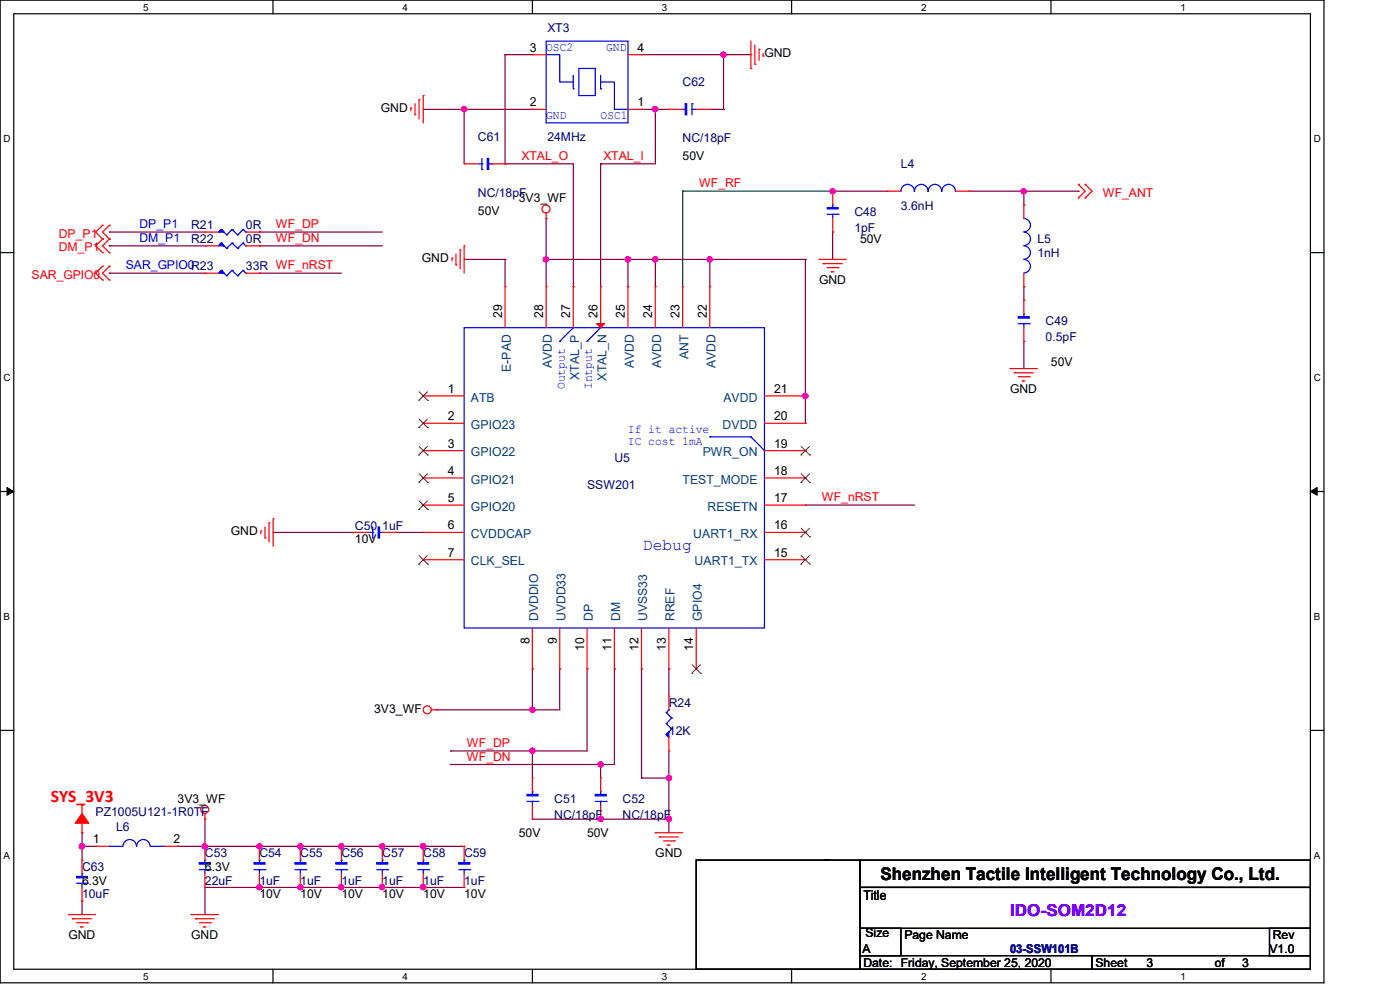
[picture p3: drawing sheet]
<svg xmlns="http://www.w3.org/2000/svg" width="297mm" height="210mm" viewBox="0 0 297 210" stroke-linecap="round" stroke-linejoin="round" font-family="sans-serif">
<path d="M0 0h280.9v208.5h-280.9zM2.9 2.9h275.1v202.7h-275.1z" fill="none" stroke="#000" stroke-width=".25"/>
<g fill="#fff">
<path d="M30.4 .3h1.1v2.4h-1.1z"/>
<path d="M30.4 205.9h1.1v2.3h-1.1z"/>
</g>
<path d="M57.9 0v2.9M57.9 205.6v2.9" fill="none" stroke="#000" stroke-width=".25"/>
<g fill="#fff">
<path d="M85.4 .3h1.1v2.4h-1.1z"/>
<path d="M85.4 205.9h1.1v2.3h-1.1z"/>
</g>
<path d="M112.9 0v2.9M112.9 205.6v2.9" fill="none" stroke="#000" stroke-width=".25"/>
<g fill="#fff">
<path d="M140.4 .3h1.2v2.4h-1.2z"/>
<path d="M140.4 205.9h1.2v2.3h-1.2z"/>
</g>
<path d="M167.9 0v2.9M167.9 205.6v2.9" fill="none" stroke="#000" stroke-width=".25"/>
<g fill="#fff">
<path d="M195.4 .3h1.2v2.4h-1.2z"/>
<path d="M195.4 205.9h1.2v2.3h-1.2z"/>
</g>
<path d="M223 0v2.9M223 205.6v2.9" fill="none" stroke="#000" stroke-width=".25"/>
<g fill="#fff">
<path d="M250.4 .3h1.2v2.4h-1.2z"/>
<path d="M250.4 205.9h1.2v2.3h-1.2z"/>
<path d="M.8 28.2h1.4v2.4h-1.4z"/>
<path d="M278.7 28.2h1.5v2.4h-1.5z"/>
<path d="M.8 78.9h1.4v2.3h-1.4z"/>
<path d="M278.7 78.9h1.5v2.3h-1.5z"/>
</g>
<path d="M0 53.6h2.9M278 53.6h2.9" fill="none" stroke="#000" stroke-width=".25"/>
<g fill="#fff">
<path d="M.8 129.6h1.3v2.3h-1.3z"/>
<path d="M278.7 129.6h1.4v2.3h-1.4z"/>
</g>
<path d="M0 104.3h2.9M278 104.3h2.9" fill="none" stroke="#000" stroke-width=".25"/>
<path d="M1.5 103.4l1.4 .9-1.4 .8zM278 104.3l1.4-.9v1.7z" fill="#000" stroke="#000" stroke-width=".21"/>
<g fill="#fff">
<path d="M.8 180.3h1.3v2.3h-1.3z"/>
<path d="M278.7 180.3h1.4v2.3h-1.4z"/>
</g>
<path d="M0 154.9h2.9M278 154.9h2.9M147.7 182.5h34.8v23.1h-34.8zM174.9 182.5h.1M174.9 182.5h.9M182.5 182.5h95.5v5.8h-95.5zM182.5 196.9h8.6v5.8h-8.6zM182.5 188.3h95.5v8.6h-95.5zM269.3 196.9h8.7v5.8h-8.7zM182.5 202.7h49.2v2.9h-49.2zM231.7 202.7h46.3v2.9h-46.3z" fill="none" stroke="#000" stroke-width=".25"/>
<g fill="none" stroke="#800040" stroke-width=".25">
<path d="M107.1 11.6h.1M107.1 11.6v23.2M107.1 11.6h5.8M136.1 11.6h23.2M153.5 11.6h.1M153.5 11.6v11.6M159.3 11.6h.1M89.8 23.2h23.1M98.5 23.2h.1M98.5 23.2v11.6M107.1 34.8h.1M107.1 34.8h14.5v26"/>
<path d="M112.9 23.2h.1M127.4 34.8h.1M127.4 34.8v26M136.1 23.2h.1M136.1 23.2h5.8M139 23.2h.1M139 23.2v11.6h-11.6M150.6 23.2h2.9M153.5 23.2h.1M23.2 49.2h.1M23.2 52.2h.1M23.2 58h.1"/>
<path d="M23.2 49.2h20.3M23.2 52.2h20.3M23.2 58h20.3M55 49.2h.1M55 52.2h.1M55 58h.1M55 49.2h26.1M55 52.2h26.1M55 58h17.4M98.5 55h.1M98.5 55h8.6M107.1 55h.1"/>
<path d="M107.1 55v5.8M115.9 46.4h.1M115.9 55h.1M115.9 46.4v14.4M115.9 55h55M133.2 55h.1M133.2 55v5.8M139 55h.1M139 55v5.8M150.6 55h.1M150.6 55v5.8M170.9 55h.1"/>
<path d="M170.9 55v34.8M176.7 49.2h.1M176.7 40.6h.1M176.7 49.2v5.8M176.7 40.6h11.6M205.6 40.6h.1M205.6 40.6h23.2M217.2 43.5h.1M217.2 40.6v2.9M228.8 40.6h.1M121.6 60.8h.1M217.2 72.4h.1"/>
<path d="M217.2 60.8h.1M217.2 60.8v2.9M217.2 72.4v5.8M170.9 84h.1M58 112.9h.1M58 112.9h17.3M84 112.9h.1M84 112.9h5.8M170.9 107.1h.1M170.9 107.1h23.1M92.7 150.6h.1M95.6 159.3h.1"/>
<path d="M112.9 141.9h.1M112.9 150.6h.1M112.9 159.3h.1M112.9 141.9v8.7M112.9 159.3v5.8M118.7 141.9h.1M118.7 141.9v8.7h-26M124.5 141.9h.1M124.5 141.9v17.4h-28.9M130.3 141.9h.1M130.3 141.9v20.3h-34.7M136.1 141.9h.1"/>
<path d="M136.1 141.9v23.2M141.9 141.9h.1M141.9 141.9v5.8M141.9 159.3v17.4M17.4 179.5h.1M17.4 176.7h.1M17.4 179.5h2.9M17.4 176.7v5.8M37.7 179.5h.1M37.7 179.5h60.8M43.5 173.8h.1M43.5 179.5h.1"/>
<path d="M43.5 173.8v5.7M55 179.5h.1M63.7 179.5h.1M72.4 179.5h.1M81.1 179.5h.1M89.8 179.5h.1M95.6 162.2h.1M112.9 173.8h.1M112.9 173.8h29M127.4 162.2h.1M127.4 173.8h.1M127.4 162.2v2.9"/>
<path d="M136.1 165.1h.1M136.1 165.1h5.8M141.9 165.1h.1M141.9 173.8h.1M17.4 191.1h.1M17.4 191.1v2.9M43.5 188.3h.1M43.5 188.3v5.7M43.5 188.3h55M55 188.3h.1M63.7 188.3h.1M72.4 188.3h.1"/>
<path d="M81.1 188.3h.1M89.8 188.3h.1"/>
</g>
<g fill="#f0f" stroke="#f0f" stroke-width=".25">
<circle cx="43.4" cy="179.5" r=".55"/>
<circle cx="17.4" cy="179.5" r=".56"/>
<circle cx="55" cy="179.5" r=".55"/>
<circle cx="63.7" cy="179.5" r=".55"/>
<circle cx="81.1" cy="179.5" r=".55"/>
<circle cx="72.4" cy="179.5" r=".55"/>
<circle cx="89.8" cy="179.5" r=".56"/>
<circle cx="55" cy="188.2" r=".55"/>
<circle cx="63.7" cy="188.2" r=".55"/>
<circle cx="81.1" cy="188.2" r=".55"/>
<circle cx="72.4" cy="188.2" r=".55"/>
<circle cx="89.8" cy="188.2" r=".56"/>
<circle cx="115.8" cy="55" r=".55"/>
<circle cx="150.6" cy="55" r=".55"/>
<circle cx="139" cy="55" r=".55"/>
<circle cx="133.2" cy="55" r=".56"/>
<circle cx="170.9" cy="84" r=".55"/>
<circle cx="112.9" cy="150.6" r=".55"/>
<circle cx="141.9" cy="165.1" r=".55"/>
<circle cx="112.9" cy="159.3" r=".55"/>
<circle cx="127.4" cy="162.2" r=".55"/>
<circle cx="139" cy="23.2" r=".55"/>
<circle cx="153.5" cy="11.6" r=".55"/>
<circle cx="127.4" cy="173.7" r=".55"/>
<circle cx="141.9" cy="173.7" r=".55"/>
<circle cx="176.6" cy="40.6" r=".56"/>
<circle cx="217.2" cy="40.6" r=".55"/>
<circle cx="98.5" cy="23.2" r=".55"/>
</g>
<path d="M144.8 40.6h.1M144.8 40.6v20.2M144.8 40.6h31.9" fill="none" stroke="#008000" stroke-width=".25"/>
<g fill="none" stroke="#f00" stroke-width=".25">
<path d="M112.9 11.6h.1M112.9 11.6h3M133.2 11.6h2.9M136.1 11.6h.1M159.3 14.5h.1M159.3 8.7v5.8M160.1 13.6h.1M160.1 9.6v4M161 10.5h.1M161 10.5v2.3M161.9 11.9h.1M161.9 11.3v.6"/>
<path d="M87.2 22.9h.1M87.2 22.9v.6M88.1 24.3h.1M88.1 22v2.3M88.9 21.2h.1M88.9 21.2v4M89.8 20.3h.1M89.8 20.3v5.8M98.5 34.8h.1M98.5 34.8h2.9M104.3 34.8h2.8M107.1 34.8h.1"/>
<path d="M112.9 23.2h.1M112.9 23.2h3M133.2 23.2h2.9M136.1 23.2h.1M141.9 23.2h.1M141.9 23.2h2.9M147.7 23.2h2.9M150.6 23.2h.1M228.8 39.1h.1M228.8 39.1l1.4 1.5-1.4 1.4M230.2 39.1h.1M230.2 39.1l1.5 1.5-1.5 1.4"/>
<path d="M21.8 47.8h.1M21.8 50.7h.1M21.8 53.6h.1M21.8 56.5h.1M21.8 59.4h.1M21.8 47.8l-1.5 1.4 1.5 1.5M21.8 50.7l-1.5 1.5 1.5 1.4M21.8 56.5l-1.5 1.5 1.5 1.4M23.2 47.8h.1M23.2 50.7h.1M23.2 53.6h.1M23.2 56.5h.1"/>
<path d="M23.2 59.4h.1M23.2 47.8l-1.4 1.4 1.4 1.5M23.2 50.7l-1.4 1.5 1.4 1.4M23.2 56.5l-1.4 1.5 1.4 1.4M43.5 52.2h.1M43.5 58h.1M43.5 49.2h.1M43.5 52.2h2.9M43.5 58h2.9M43.5 49.2h2.9M52.2 52.2h2.8M52.2 58h2.8"/>
<path d="M52.2 49.2h2.8M55 52.2h.1M55 58h.1M55 49.2h.1M95.9 54.7h.1M95.9 54.7v.6M96.7 56.2h.1M96.7 53.9v2.3M97.6 53h.1M97.6 53v4.1M98.5 52.2h.1M98.5 52.2v5.8"/>
<path d="M115.9 46.4h.1M115.9 45.2v1.2M173.8 55h.1M173.8 55h5.7M174.6 55.9h.1M174.6 55.9h4.1M175.5 56.8h2.3M176.4 57.7h.1M176.4 57.7h.6M176.7 40.6h.1M176.7 49.2h.1M176.7 40.6v2.9"/>
<path d="M176.7 46.4v2.8M177.8 56.8h.1M188.3 40.6h.1M188.3 40.6h2.8M202.7 40.6h2.9M205.6 40.6h.1M217.2 43.5h.1M217.2 43.5v2.9M217.2 58v2.8M228.8 42h.1M230.2 42h.1M107.1 60.8h.1"/>
<path d="M107.1 60.8v8.7M115.9 60.8h.1M115.9 60.8v8.7M121.6 60.8h.1M121.6 60.8v8.7M127.4 60.8h.1M127.4 60.8v8.7M133.2 60.8h.1M133.2 60.8v8.7M139 60.8h.1M139 60.8v8.7M144.8 60.8h.1"/>
<path d="M144.8 60.8v8.7M150.6 60.8h.1M150.6 60.8v8.7M214.3 78.2h.1M214.3 78.2h5.8M215.2 79.1h.1M215.2 79.1h4M216 79.9h2.4M217.2 63.7h.1M217.2 72.4h.1M217.2 60.8h.1M217.2 63.7v2.9"/>
<path d="M217.2 69.5v2.9M218.4 79.9h.1M89.8 89.8h.1M89.8 95.6h.1M89.8 84h.1M89.8 89.8h8.7M89.8 95.6h8.7M89.8 84h8.7M162.2 89.8h8.7M162.2 95.6h8.7M162.2 84h8.7M170.9 95.6h.1"/>
<path d="M170.9 89.8h.1M170.9 84h.1M216.9 80.8h.1M216.9 80.8h.6M55.3 112.6h.1M55.3 112.6v.6M56.2 114.1h.1M56.2 111.8v2.3M57.1 110.9h.1M57.1 110.9v4.1M58 110.1h.1M58 110.1v5.8"/>
<path d="M75.3 112.9h.1M75.3 112.9h2.9M81.1 112.9h2.9M84 112.9h.1M89.8 101.4h.1M89.8 107.1h.1M89.8 112.9h.1M89.8 118.7h.1M89.8 112.9h8.7M89.8 101.4h8.7M89.8 107.1h8.7M89.8 118.7h8.7"/>
<path d="M162.2 112.9h8.7M162.2 101.4h8.7M162.2 107.1h8.7M162.2 118.7h8.7M170.9 112.9h.1M170.9 107.1h.1M170.9 101.4h.1M170.9 118.7h.1M112.9 133.2v8.7M118.7 133.2v8.7M124.5 133.2v8.7M130.3 133.2v8.7"/>
<path d="M136.1 133.2v8.7M141.9 133.2v8.7M147.7 133.2v8.7M91.5 150.6h1.2M92.7 150.6h.1M112.9 141.9h.1M118.7 141.9h.1M124.5 141.9h.1M130.3 141.9h.1M136.1 141.9h.1M141.9 141.9h.1M141.9 159.3h.1"/>
<path d="M141.9 147.7h.1M141.9 147.7v2.9M141.9 156.4v2.9M147.7 141.9h.1M17.4 176.7h.1M17.4 170.9h.1M17.4 170.9v3.1M17.4 174.6v2.1M20.3 179.5h.1M20.3 179.5h2.9M34.8 179.5h2.9M37.7 179.5h.1"/>
<path d="M43.5 173.8h.1M43.5 179.5h.1M43.5 172.6v1.2M43.5 179.5v3M55 179.5h.1M55 179.5v3M63.7 179.5h.1M63.7 179.5v3M72.4 179.5h.1M72.4 179.5v3M81.1 179.5h.1M81.1 179.5v3"/>
<path d="M89.8 179.5h.1M89.8 179.5v3M98.5 179.5h.1M98.5 179.5v3M112.9 165.1h.1M112.9 173.8h.1M112.9 165.1v2.9M112.9 170.9v2.9M127.4 165.1h.1M127.4 173.8h.1M127.4 165.1v2.9M127.4 170.9v2.9"/>
<path d="M139 176.7h.1M139 176.7h5.8M139.9 177.5h.1M139.9 177.5h4M140.8 178.4h2.3M141.6 179.3h.1M141.6 179.3h.6M143.1 178.4h.1M14.5 194h.1M14.5 194h5.8M15.4 194.9h.1M15.4 194.9h4"/>
<path d="M16.3 195.7h2.2M17.1 196.6h.1M17.1 196.6h.6M17.4 182.5h.1M17.4 191.1h.1M17.4 182.5v2.8M17.4 188.3v2.8M18.5 195.7h.1M40.6 194h.1M40.6 194h5.8M41.4 194.9h.1M41.4 194.9h4.1"/>
<path d="M42.3 195.7h2.3M43.2 196.6h.1M43.2 196.6h.5M43.5 188.3h.1M43.5 185.3v3M44.6 195.7h.1M55 188.3h.1M55 185.3v3M63.7 188.3h.1M63.7 185.3v3M72.4 188.3h.1M72.4 185.3v3"/>
<path d="M81.1 188.3h.1M81.1 185.3v3M89.8 188.3h.1M89.8 185.3v3M98.5 188.3h.1M98.5 185.3v3"/>
<circle cx="115.8" cy="44.3" r=".85"/>
<circle cx="90.6" cy="150.6" r=".85"/>
<circle cx="43.4" cy="171.7" r=".85"/>
</g>
<g fill="#f00" stroke="#f00" stroke-width=".25">
<path d="M126.6 68.7h1.7l-.9 .8z"/>
<path d="M17.4 172.6l1.4 2h-2.8z" fill-rule="evenodd"/>
</g>
<g fill="none" stroke="#00f" stroke-width=".25">
<path d="M115.9 8.7h17.3v17.4h-17.3zM115.9 11.6h2.8v5.8h2.9M121.6 18.8h.1M121.6 16v2.8M122.8 14.5h3.5v5.8h-3.5zM127.4 18.8h.1M127.4 17.4h2.9v5.8h2.9M127.4 16v2.8M101.4 34.8h.8M102.2 34.8h.1M102.2 35.9h.1M102.2 33.6v2.3"/>
<path d="M103.7 34.8h.6M104.3 34.8h.1M144.8 23.2h.1M144.8 23.2h.6M146.8 23.2h.1M146.8 22h.1M146.8 23.2h.9M146.8 22v2.3M46.9 51.6h.1M46.9 57.4h.1M46.9 48.7h.1M46.9 51.6l-.5 .6"/>
<path d="M46.9 51.6l1.2 1.1M46.9 57.4l-.5 .6M46.9 57.4l1.2 1.1M46.9 48.7l-.5 .5M46.9 48.7l1.2 1.1M48.1 52.7h.1M48.1 58.5h.1M48.1 49.8h.1M49.2 51.6h.1M49.2 57.4h.1M49.2 48.7h.1M49.2 51.6l-1.1 1.1"/>
<path d="M49.2 51.6l1.2 1.1M49.2 57.4l-1.1 1.1M49.2 57.4l1.2 1.1M49.2 48.7l-1.1 1.1M49.2 48.7l1.2 1.1M50.4 52.7h.1M50.4 58.5h.1M50.4 49.8h.1M51.6 51.6h.1M51.6 57.4h.1M51.6 48.7h.1M51.6 51.6l-1.2 1.1"/>
<path d="M51.6 51.6l.6 .6M51.6 57.4l-1.2 1.1M51.6 57.4l.6 .6M51.6 48.7l-1.2 1.1M51.6 48.7l.6 .5M52.2 52.2h.1M52.2 58h.1M52.2 49.2h.1M175.5 45.5h2.3M176.7 45.5h.1M176.7 43.5h.1M176.7 43.5v.5"/>
<path d="M176.7 45.5v.9M177.8 45.5h.1M194 40.6v-.1a1.42 1.42 0 0 0-1.4-1.4 1.42 1.42 0 0 0-1.5 1.5M196.9 40.6a1.44 1.44 0 0 0-1.4-1.5 1.44 1.44 0 0 0-1.5 1.5M202.7 40.6a1.43 1.43 0 0 0-1.4-1.5 1.5 1.5 0 0 0-1.5 1.5v-.1a1.42 1.42 0 0 0-1.4-1.4 1.42 1.42 0 0 0-1.5 1.5M217.2 46.4a1.43 1.43 0 0 1 1.4 1.4 1.42 1.42 0 0 1-1.4 1.4M217.2 49.2a1.44 1.44 0 0 1 1.4 1.5 1.44 1.44 0 0 1-1.4 1.4 1.49 1.49 0 0 1 1.4 1.5 1.42 1.42 0 0 1-1.4 1.4M217.2 55a1.44 1.44 0 0 1 1.4 1.5 1.44 1.44 0 0 1-1.4 1.4M98.5 69.5h63.7v63.7h-63.7zM118.7 72.4h.1M121.6 69.5l-2.9 2.9M124.5 72.4h.1"/>
<path d="M127.4 69.5l-2.9 2.9M216 68.7h2.4M217.2 68.7h.1M217.2 66.6h.1M217.2 66.6v.6M217.2 68.7v.8M218.4 68.7h.1M150.6 92.7h.1M150.6 92.7h8.7M159.3 92.7h.1M159.3 92.7l2.9 2.9M78.2 112.9h.9"/>
<path d="M79.1 112.9h.1M79.1 114.1h.1M79.1 111.8v2.3M80.5 112.9h.6M81.1 112.9h.1M141.4 155.8h.1M141.4 153.5h.1M141.4 151.2h.1M141.4 155.8l.5 .6M141.4 153.5l1.1 1.1M141.4 151.2l1.1 1.1M141.9 150.6h.1"/>
<path d="M141.9 150.6l-.5 .6M142.5 154.6h.1M142.5 152.3h.1M142.5 154.6l-1.1 1.2M142.5 152.3l-1.1 1.2M23.2 179.5h2.9a1.44 1.44 0 0 1 1.4-1.4 1.44 1.44 0 0 1 1.5 1.4M23.2 179.5h.1M29 179.5a1.43 1.43 0 0 1 1.4-1.4 1.43 1.43 0 0 1 1.4 1.4M31.9 179.5h2.9M34.8 179.5h.1M111.8 170h2.3M112.9 170h.1"/>
<path d="M112.9 168h.1M112.9 168v.5M112.9 170v.9M114.1 170h.1M126.3 170h2.3M127.4 170h.1M127.4 168h.1M127.4 168v.5M127.4 170v.9M128.6 170h.1M16.3 187.4h2.2M17.4 187.4h.1"/>
<path d="M17.4 185.3h.1M17.4 185.3v.6M17.4 187.4v.9M18.5 187.4h.1M42.3 184.5h2.3M43.5 184.5h.1M43.5 182.5h.1M43.5 182.5v.5M43.5 184.5v.8M44.6 184.5h.1M53.9 184.5h2.3M55 184.5h.1"/>
<path d="M55 182.5h.1M55 182.5v.5M55 184.5v.8M56.2 184.5h.1M62.6 184.5h2.3M63.7 184.5h.1M63.7 182.5h.1M63.7 182.5v.5M63.7 184.5v.8M64.9 184.5h.1M71.2 184.5h2.4M72.4 184.5h.1"/>
<path d="M72.4 182.5h.1M72.4 182.5v.5M72.4 184.5v.8M73.6 184.5h.1M79.9 184.5h2.4M81.1 184.5h.1M81.1 182.5h.1M81.1 182.5v.5M81.1 184.5v.8M82.3 184.5h.1M88.6 184.5h2.3M89.8 184.5h.1"/>
<path d="M89.8 182.5h.1M89.8 182.5v.5M89.8 184.5v.8M90.9 184.5h.1M97.3 184.5h2.4M98.5 184.5h.1M98.5 182.5h.1M98.5 182.5v.5M98.5 184.5v.8M99.7 184.5h.1"/>
</g>
<g fill="#00f" stroke="#00f" stroke-width=".25">
<path d="M42.3 183h2.3v.3h-2.3z" fill-rule="evenodd"/>
<path d="M62.6 183h2.3v.3h-2.3z" fill-rule="evenodd"/>
<path d="M97.3 183h2.4v.3h-2.4z" fill-rule="evenodd"/>
<path d="M175.5 44h2.3v.3h-2.3z" fill-rule="evenodd"/>
<path d="M216 67.2h2.4v.3h-2.4z" fill-rule="evenodd"/>
<path d="M88.6 183h2.3v.3h-2.3z" fill-rule="evenodd"/>
<path d="M80.2 111.8h.3v2.3h-.3z" fill-rule="evenodd"/>
<path d="M145.4 22h.3v2.3h-.3z" fill-rule="evenodd"/>
<path d="M46.4 52.2l.5-.6 .6 .6-.6-.6 .6 .6z" fill-rule="evenodd"/>
<path d="M126.3 168.5h2.3v.3h-2.3z" fill-rule="evenodd"/>
<path d="M46.4 58l.5-.6 .6 .6-.6-.6 .6 .6z" fill-rule="evenodd"/>
<path d="M103.4 33.6h.3v2.3h-.3z" fill-rule="evenodd"/>
<path d="M46.4 49.2l.5-.5 .6 .5-.6-.5 .6 .5z" fill-rule="evenodd"/>
<path d="M16.3 185.9h2.2v.3h-2.2z" fill-rule="evenodd"/>
<path d="M79.9 183h2.4v.3h-2.4z" fill-rule="evenodd"/>
<path d="M111.8 168.5h2.3v.3h-2.3z" fill-rule="evenodd"/>
<path d="M141.9 155.2v1.2l-.5-.6z" fill-rule="evenodd"/>
<path d="M71.2 183h2.4v.3h-2.4z" fill-rule="evenodd"/>
<path d="M53.9 183h2.3v.3h-2.3z" fill-rule="evenodd"/>
</g>
<g fill="none" stroke="#804000" stroke-width=".21">
<path d="M88.9 90.7h.1M88.9 96.5h.1M88.9 84.9h.1M88.9 88.9l1.8 1.8M88.9 94.7l1.8 1.8M88.9 83.1l1.8 1.8M90.7 88.9l-1.8 1.8M90.7 94.7l-1.8 1.8M90.7 83.1l-1.8 1.8M90.7 90.7h.1M90.7 96.5h.1M90.7 84.9h.1"/>
<path d="M169.9 96.5h.1M170 94.7l1.8 1.8M171.7 94.7l-1.8 1.8M171.8 96.5h.1M88.9 102.3h.1M88.9 108.1h.1M88.9 119.7h.1M88.9 100.5l1.8 1.8M88.9 106.3l1.8 1.8M88.9 117.9l1.8 1.8M90.7 100.5l-1.8 1.8M90.7 106.3l-1.8 1.8"/>
<path d="M90.7 117.9l-1.8 1.8M90.7 102.3h.1M90.7 108.1h.1M90.7 119.7h.1M169.9 113.9h.1M169.9 102.3h.1M169.9 119.7h.1M170 112.1l1.8 1.8M170 100.5l1.8 1.8M170 117.9l1.8 1.8M171.7 117.9l-1.8 1.8M171.7 112.1l-1.8 1.8"/>
<path d="M171.7 100.5l-1.8 1.8M171.8 113.9h.1M171.8 102.3h.1M171.8 119.7h.1M146.8 142.8h.1M146.8 141l1.8 1.8M148.6 141l-1.8 1.8M148.6 142.8h.1"/>
</g>
<text font-size="3.7" fill="#f00" x="10.8" y="170.1">SYS_3V3</text>
<text font-size="3.7" x="186.8" y="186.8">Shenzhen Tactile Intelligent Technology Co., Ltd.</text>
<text font-size="3.5" fill="#00f" x="136.4" y="116.6">Debug</text>
<text font-size="3.5" fill="#8000ff" x="214.3" y="194.4">IDO-SOM2D12</text>
<text font-size="2.9" x="183.2" y="190.8">Title</text>
<g font-size="2.6">
<text x="112.4" y="11">3</text>
<text x="135.3" y="11">4</text>
<text x="162.2" y="12.2">GND</text>
<text x="80.8" y="23.8">GND</text>
<text x="112.4" y="22.6">2</text>
<text x="135.3" y="22.6">1</text>
<text x="144.8" y="33.9">50V</text>
<text x="101.4" y="45.5">50V</text>
<text x="110.1" y="42.9">3V3_WF</text>
<text x="182.5" y="51.6">50V</text>
<text x="89.5" y="55.6">GND</text>
<text x="173.8" y="60.3">GND</text>
<text x="106.5" y="67.5" transform="rotate(-90 106.5 67.5)">29</text>
<text x="115.2" y="67.5" transform="rotate(-90 115.2 67.5)">28</text>
<text x="121" y="67.5" transform="rotate(-90 121 67.5)">27</text>
<text x="126.8" y="67.5" transform="rotate(-90 126.8 67.5)">26</text>
<text x="132.6" y="67.5" transform="rotate(-90 132.6 67.5)">25</text>
<text x="138.4" y="67.5" transform="rotate(-90 138.4 67.5)">24</text>
<text x="144.2" y="67.5" transform="rotate(-90 144.2 67.5)">23</text>
<text x="149.9" y="67.5" transform="rotate(-90 149.9 67.5)">22</text>
<text x="223" y="77.6">50V</text>
<text x="95" y="83.4">1</text>
<text x="164.2" y="83.4">21</text>
<text x="214.3" y="83.4">GND</text>
<text x="95" y="89.2">2</text>
<text x="164.2" y="89.2">20</text>
<text x="95" y="95">3</text>
<text x="164.2" y="95">19</text>
<text x="95" y="100.8">4</text>
<text x="164.2" y="100.8">18</text>
<text x="95" y="106.5">5</text>
<text x="164.2" y="106.5">17</text>
<text x="49" y="113.5">GND</text>
<text x="95" y="112.3">6</text>
<text x="164.2" y="112.3">16</text>
<text x="75.3" y="115.3">10V</text>
<text x="95" y="118.1">7</text>
<text x="164.2" y="118.1">15</text>
<text x="112.3" y="136.7" transform="rotate(-90 112.3 136.7)">8</text>
<text x="118.1" y="136.7" transform="rotate(-90 118.1 136.7)">9</text>
<text x="123.9" y="138.1" transform="rotate(-90 123.9 138.1)">10</text>
<text x="129.7" y="138.1" transform="rotate(-90 129.7 138.1)">11</text>
<text x="135.5" y="138.1" transform="rotate(-90 135.5 138.1)">12</text>
<text x="141.3" y="138.1" transform="rotate(-90 141.3 138.1)">13</text>
<text x="147.1" y="138.1" transform="rotate(-90 147.1 138.1)">14</text>
<text x="79.4" y="151.2">3V3_WF</text>
<text x="37.7" y="170.3">3V3_WF</text>
<text x="19.7" y="178.9">1</text>
<text x="36.8" y="178.9">2</text>
<text x="110.1" y="177.5">50V</text>
<text x="124.5" y="177.5">50V</text>
<text x="43.5" y="184.8">6.3V</text>
<text x="139" y="181.9">GND</text>
<text x="17.4" y="187.7">6.3V</text>
<text x="55" y="190.6">10V</text>
<text x="63.7" y="190.6">10V</text>
<text x="72.4" y="190.6">10V</text>
<text x="81.1" y="190.6">10V</text>
<text x="89.8" y="190.6">10V</text>
<text x="98.5" y="190.6">10V</text>
<text x="14.5" y="199.3">GND</text>
<text x="40.6" y="199.3">GND</text>
<text x="183" y="202.1">A</text>
<text x="183.6" y="198.7">Size</text>
<text x="191.9" y="199.3">Page Name</text>
<text x="269.3" y="202.1">V1.0</text>
<text x="270" y="199.3">Rev</text>
<text x="183.2" y="205.1">Date: Friday, September 25, 2020</text>
<text x="232.4" y="205.1">Sheet</text>
<text x="243.2" y="205.1">3</text>
<text x="257.7" y="205.1">of</text>
<text x="263.5" y="205.1">3</text>
</g>
<g font-size="2.6" fill="#00f">
<text x="115.9" y="10.8">OSC2</text>
<text x="128.6" y="10.8">GND</text>
<text x="115.9" y="25.3">GND</text>
<text x="127.4" y="25.3">OSC1</text>
<text x="29.6" y="48.4">DP_P1</text>
<text x="29.6" y="51.4">DM_P1</text>
<text x="26.7" y="57.2">SAR_GPIO0R23</text>
<text x="119.8" y="82.6" transform="rotate(-90 119.8 82.6)">Output</text>
<text x="125.6" y="82.6" transform="rotate(-90 125.6 82.6)">Intput</text>
<text x="133.2" y="91.9">If it active</text>
<text x="133.2" y="94.4">IC cost 1mA</text>
</g>
<g font-size="2.6" fill="#000080">
<text x="116.1" y="6.7">XT3</text>
<text x="144.8" y="18.3">C62</text>
<text x="101.4" y="29.8">C61</text>
<text x="116.1" y="29.8">24MHz</text>
<text x="144.8" y="30.1">NC/18pF</text>
<text x="191.1" y="35.6">L4</text>
<text x="101.4" y="41.7">NC/18pF</text>
<text x="181.3" y="45.8">C48</text>
<text x="191.1" y="44.6">3.6nH</text>
<text x="40.6" y="51.6">R22</text>
<text x="40.6" y="48.7">R21</text>
<text x="52.2" y="51.6">0R</text>
<text x="52.2" y="48.7">0R</text>
<text x="181.3" y="49.3">1pF</text>
<text x="220.1" y="51.6">L5</text>
<text x="52.2" y="57.4">33R WF_nRST</text>
<text x="220.1" y="54.5">1nH</text>
<text x="221.8" y="69">C49</text>
<text x="221.8" y="72.4">0.5pF</text>
<text x="130.3" y="97.9">U5</text>
<text x="124.5" y="103.7">SSW201</text>
<text x="75.3" y="112.4">C50 1uF</text>
<text x="141.9" y="150">R24</text>
<text x="141.9" y="155.8">12K</text>
<text x="20.3" y="173.2">PZ1005U121-1R0TF</text>
<text x="117.6" y="170.3">C51</text>
<text x="117.6" y="173.8">NC/18pF</text>
<text x="132.1" y="170.3">C52</text>
<text x="132.1" y="173.8">NC/18pF</text>
<text x="24.6" y="176.4">L6</text>
<text x="17.4" y="184.8">C63</text>
<text x="43.5" y="181.9">C53</text>
<text x="55" y="181.9">C54</text>
<text x="63.7" y="181.9">C55</text>
<text x="72.4" y="181.9">C56</text>
<text x="81.1" y="181.9">C57</text>
<text x="89.8" y="181.9">C58</text>
<text x="98.5" y="181.9">C59</text>
<text x="17.4" y="190.6">10uF</text>
<text x="43.5" y="187.7">22uF</text>
<text x="55" y="187.7">1uF</text>
<text x="63.7" y="187.7">1uF</text>
<text x="72.4" y="187.7">1uF</text>
<text x="81.1" y="187.7">1uF</text>
<text x="89.8" y="187.7">1uF</text>
<text x="98.5" y="187.7">1uF</text>
</g>
<g font-size="2.6" fill="#f00">
<text x="110.7" y="34">XTAL_O</text>
<text x="128" y="34">XTAL_I</text>
<text x="148.3" y="39.8">WF_RF</text>
<text x="234" y="41.7">WF_ANT</text>
<text x="12.5" y="50.4">DP_P1</text>
<text x="12.5" y="53.3">DM_P1</text>
<text x="58.5" y="48.4">WF_DP</text>
<text x="58.5" y="51.4">WF_DN</text>
<text x="6.7" y="59.1">SAR_GPIO0</text>
<text x="174.4" y="106.3">WF_nRST</text>
<text x="99.1" y="158.5">WF_DP</text>
<text x="99.1" y="161.4">WF_DN</text>
</g>
<g font-size="2.6" fill="#004080">
<text x="146" y="76.1" transform="rotate(-90 146 76.1)">ANT</text>
<text x="108.4" y="78.9" transform="rotate(-90 108.4 78.9)">E-PAD</text>
<text x="117.1" y="78.1" transform="rotate(-90 117.1 78.1)">AVDD</text>
<text x="122.9" y="80.6" transform="rotate(-90 122.9 80.6)">XTAL_P</text>
<text x="128.6" y="80.7" transform="rotate(-90 128.6 80.7)">XTAL_N</text>
<text x="134.4" y="78.1" transform="rotate(-90 134.4 78.1)">AVDD</text>
<text x="140.2" y="78.1" transform="rotate(-90 140.2 78.1)">AVDD</text>
<text x="151.8" y="78.1" transform="rotate(-90 151.8 78.1)">AVDD</text>
<text x="99.9" y="85.2">ATB</text>
<text x="153.5" y="85.2">AVDD</text>
<text x="99.9" y="91">GPIO23</text>
<text x="153.3" y="91">DVDD</text>
<text x="99.9" y="96.8">GPIO22</text>
<text x="149.1" y="96.8">PWR_ON</text>
<text x="99.9" y="102.6">GPIO21</text>
<text x="144.8" y="102.6">TEST_MODE</text>
<text x="99.9" y="108.3">GPIO20</text>
<text x="150.1" y="108.3">RESETN</text>
<text x="99.9" y="114.1">CVDDCAP</text>
<text x="99.9" y="119.9">CLK_SEL</text>
<text x="147.1" y="114.1">UART1_RX</text>
<text x="147.4" y="119.9">UART1_TX</text>
<text x="114.2" y="131.8" transform="rotate(-90 114.2 131.8)">DVDDIO</text>
<text x="120" y="131.8" transform="rotate(-90 120 131.8)">UVDD33</text>
<text x="125.8" y="131.8" transform="rotate(-90 125.8 131.8)">DP</text>
<text x="131.6" y="131.8" transform="rotate(-90 131.6 131.8)">DM</text>
<text x="137.3" y="131.8" transform="rotate(-90 137.3 131.8)">UVSS33</text>
<text x="143.1" y="131.8" transform="rotate(-90 143.1 131.8)">RREF</text>
<text x="148.9" y="131.8" transform="rotate(-90 148.9 131.8)">GPIO4</text>
</g>
<text font-size="2.6" fill="#0000a0" x="214.3" y="202.2">03-SSW101B</text>
<g font-size="2.1">
<text x="30.4" y="2.2">5</text>
<text x="85.4" y="2.2">4</text>
<text x="140.4" y="2.2">3</text>
<text x="195.4" y="2.2">2</text>
<text x="250.4" y="2.2">1</text>
<text x=".8" y="30.1">D</text>
<text x="278.7" y="30.1">D</text>
<text x=".8" y="80.8">C</text>
<text x="278.7" y="80.8">C</text>
<text x=".8" y="131.5">B</text>
<text x="278.7" y="131.5">B</text>
<text x=".8" y="182.2">A</text>
<text x="278.7" y="182.2">A</text>
<text x="30.4" y="207.8">5</text>
<text x="85.4" y="207.8">4</text>
<text x="140.4" y="207.8">3</text>
<text x="195.4" y="207.8">2</text>
<text x="250.4" y="207.8">1</text>
</g>
</svg>
